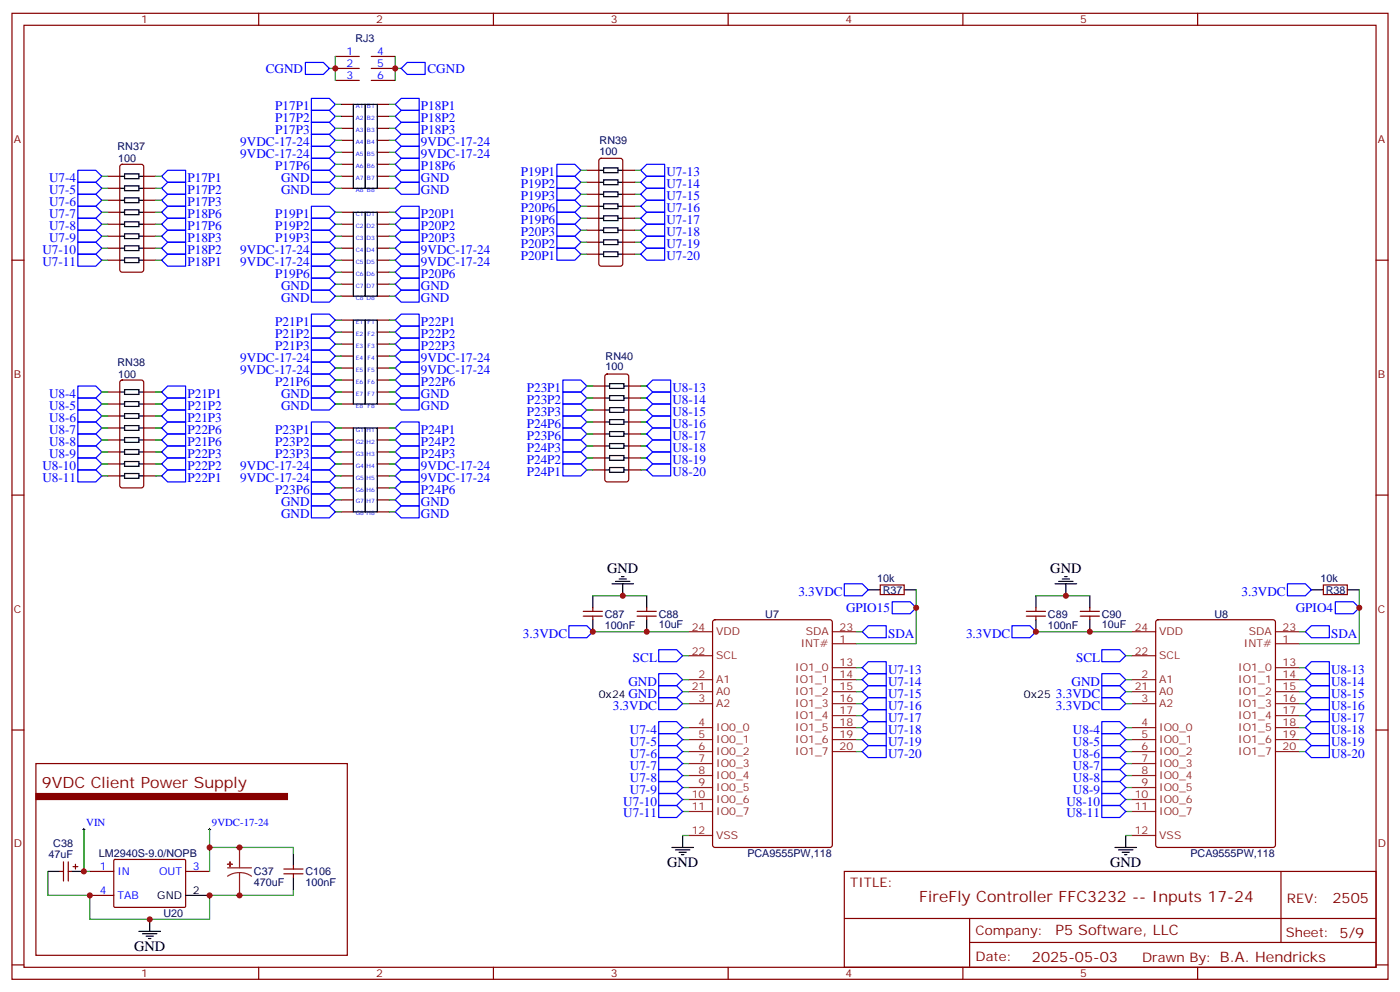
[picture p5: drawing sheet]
<svg xmlns="http://www.w3.org/2000/svg" width="412mm" height="292mm" viewBox="0 0 412 292" stroke-linecap="round" stroke-linejoin="round" font-family="sans-serif">
<g fill="none" stroke="#870000" stroke-width=".35">
<path d="M3.5 3.9h405.4v284.4h-405.4zM7.1 7.4h398.2v277.3h-398.2zM76.2 3.9v3.5M98.8 16.6h7M109.4 16.6h7M145.3 3.9v3.5M214.5 3.9v3.5M283.6 3.9v3.5M352.8 3.9v3.5M98.8 20.1h7M98.8 23.7h7M100.5 37.8h3.6"/>
<path d="M100.5 34.3h3.6M100.5 30.7h3.6M109.4 20.1h7M109.4 23.7h7M111.1 37.8h3.6M111.1 34.3h3.6M111.1 30.7h3.6M31.7 55.4h3.6M31.7 51.9h3.6M31.7 58.9h3.6M35.5 48.6l.5-.2h5.6l.5 .2 .2 .5v30.3l-.2 .5-.5 .2h-5.6l-.5-.2-.2-.5v-30.3zM42.3 55.4h3.6"/>
<path d="M42.3 51.9h3.6M42.3 58.9h3.6M100.5 55.4h3.6M100.5 51.9h3.6M100.5 48.4h3.6M100.5 44.8h3.6M100.5 41.3h3.6M111.1 55.4h3.6M111.1 51.9h3.6M111.1 48.4h3.6M111.1 44.8h3.6M111.1 41.3h3.6"/>
<path d="M172.9 50.1h3.5M172.9 53.7h3.5M172.9 57.2h3.5M176.6 46.8l.5-.2h5.6l.5 .2 .2 .5v30.3l-.2 .5-.5 .3h-5.6l-.5-.3-.2-.5v-30.3zM183.4 50.1h3.6M183.4 53.7h3.6M183.4 57.2h3.6M3.5 76.6h3.6M31.7 76.6h3.6M31.7 73.1h3.6M31.7 69.5h3.6M31.7 66h3.6"/>
<path d="M31.7 62.5h3.6M42.3 76.6h3.6M42.3 73.1h3.6M42.3 69.5h3.6M42.3 66h3.6M42.3 62.5h3.6M100.5 76.6h3.6M100.5 73.1h3.6M100.5 69.5h3.6M100.5 66h3.6M100.5 62.5h3.6M111.1 76.6h3.6"/>
<path d="M111.1 73.1h3.6M111.1 69.5h3.6M111.1 66h3.6M111.1 62.5h3.6M172.9 60.7h3.5M172.9 64.2h3.5M172.9 67.8h3.5M172.9 71.3h3.5M172.9 74.8h3.5M183.4 60.7h3.6M183.4 64.2h3.6M183.4 67.8h3.6"/>
<path d="M183.4 71.3h3.6M183.4 74.8h3.6M405.3 76.6h3.6M100.5 87.2h3.6M100.5 83.6h3.6M100.5 80.1h3.6M100.5 97.8h3.6M100.5 94.2h3.6M111.1 87.2h3.6M111.1 83.6h3.6M111.1 80.1h3.6M111.1 97.8h3.6"/>
<path d="M111.1 94.2h3.6M31.7 118.9h3.6M31.7 115.4h3.6M35.5 112.1l.5-.2h5.6l.5 .2 .2 .5v30.3l-.2 .5-.5 .2h-5.6l-.5-.2-.2-.5v-30.3zM42.3 118.9h3.6M42.3 115.4h3.6M100.5 118.9h3.6M100.5 115.4h3.6M100.5 111.9h3.6M100.5 108.3h3.6M100.5 104.8h3.6M100.5 101.3h3.6"/>
<path d="M111.1 118.9h3.6M111.1 115.4h3.6M111.1 111.9h3.6M111.1 108.3h3.6M111.1 104.8h3.6M111.1 101.3h3.6M174.6 113.6h3.6M174.6 117.2h3.6M178.4 110.3l.5-.2h5.6l.5 .2 .2 .5v30.3l-.2 .5-.5 .3h-5.6l-.5-.3-.2-.5v-30.3zM185.2 113.6h3.5M185.2 117.2h3.5M31.7 136.6h3.6"/>
<path d="M31.7 133h3.6M31.7 129.5h3.6M31.7 126h3.6M31.7 122.4h3.6M42.3 136.6h3.6M42.3 133h3.6M42.3 129.5h3.6M42.3 126h3.6M42.3 122.4h3.6M100.5 136.6h3.6M100.5 133h3.6M100.5 129.5h3.6"/>
<path d="M100.5 126h3.6M111.1 136.6h3.6M111.1 133h3.6M111.1 129.5h3.6M111.1 126h3.6M174.6 120.7h3.6M174.6 124.2h3.6M174.6 127.7h3.6M174.6 131.3h3.6M174.6 134.8h3.6M174.6 138.3h3.6M185.2 120.7h3.5"/>
<path d="M185.2 124.2h3.5M185.2 127.7h3.5M185.2 131.3h3.5M185.2 134.8h3.5M185.2 138.3h3.5M3.5 145.7h3.6M31.7 140.1h3.6M42.3 140.1h3.6M100.5 150.7h3.6M100.5 147.1h3.6M100.5 143.6h3.6M100.5 140.1h3.6"/>
<path d="M111.1 150.7h3.6M111.1 147.1h3.6M111.1 143.6h3.6M111.1 140.1h3.6M405.3 145.7h3.6M171.8 180h5.6M174.6 178.9v1.1M187.7 180h5.6M190.5 178.9v1.1M259.3 172.2h7v2.8h-7zM302.3 180h5.7M305.2 178.9v1.1"/>
<path d="M318.2 180h5.6M321 178.9v1.1M389.8 172.2h7.1v2.8h-7.1zM171.8 181.4h5.6M174.6 181.4v1M187.7 181.4h5.6M190.5 181.4v1M210.1 182.6l.5-.2h33.9l.6 .5 .1 65.8-.5 .7h-34.1l-.6-.4-.1-65.9zM302.3 181.4h5.7M305.2 181.4v1M318.2 181.4h5.6M321 181.4v1"/>
<path d="M340.7 182.6l.4-.2h33.9l.7 .5v65.8l-.5 .7h-34.1l-.6-.4-.1-65.9zM3.5 214.9h3.6M405.3 214.9h3.6M10.6 224.8h91.7v56.4h-91.7zM17.6 256.5h1.1M18.7 253.7v5.6M20.1 256.5h1.1M20.1 253.7v5.6M21.5 255.1h1.4M22.2 254.4v1.4M26.5 256.5h7M33.6 253.2l.3-.2h20.6l.2 .3-.1 13.6-.3 .2-20.6-.1-.2-.3z"/>
<path d="M54.7 256.5h7M83.6 255.8h5.7M83.6 257.2h5.7M86.4 254.7v1.1M86.4 257.2v1.1M248.7 256.5h156.6v28.2h-156.6zM377.3 256.5v20.9M26.5 263.6h7M248.7 270.4h156.5M285.6 277.4h119.6M285.6 270.4v14.1M3.5 284h3.6"/>
<path d="M76.2 284.7v3.6M145.3 284.7v3.6M214.5 284.7v3.6M283.6 284.7v3.6M352.8 284.7v3.6M405.3 284h3.6"/>
</g>
<g fill="none" stroke="#000" stroke-width=".35">
<path d="M104.1 30.7h3.5v24.7h-3.5zM107.6 30.7h3.5v24.7h-3.5zM35.3 58.9h1.4M35.3 55.4h1.4M35.3 51.9h1.4M36.7 58.2h4.2v1.5h-4.2zM36.7 54.7h4.2v1.4h-4.2zM36.7 51.2h4.2v1.4h-4.2zM40.9 58.9h1.4M40.9 55.4h1.4M40.9 51.9h1.4M176.4 57.2h1.4"/>
<path d="M176.4 53.7h1.4M176.4 50.1h1.4M177.8 56.5h4.2v1.4h-4.2zM177.8 53h4.2v1.4h-4.2zM177.8 49.4h4.2v1.4h-4.2zM182 57.2h1.4M182 53.7h1.4M182 50.1h1.4M35.3 62.5h1.4M35.3 66h1.4M35.3 69.5h1.4M35.3 73.1h1.4"/>
<path d="M35.3 76.6h1.4M36.7 61.8h4.2v1.4h-4.2zM36.7 65.3h4.2v1.4h-4.2zM36.7 68.8h4.2v1.4h-4.2zM36.7 72.4h4.2v1.4h-4.2zM36.7 75.9h4.2v1.4h-4.2zM40.9 62.5h1.4M40.9 66h1.4M40.9 69.5h1.4M40.9 73.1h1.4M40.9 76.6h1.4M104.1 62.5h3.5v24.7h-3.5z"/>
<path d="M107.6 62.5h3.5v24.7h-3.5zM176.4 64.2h1.4M176.4 67.8h1.4M176.4 71.3h1.4M176.4 74.8h1.4M176.4 60.7h1.4M177.8 63.5h4.2v1.4h-4.2zM177.8 67.1h4.2v1.4h-4.2zM177.8 70.6h4.2v1.4h-4.2zM177.8 74.1h4.2v1.4h-4.2zM177.8 60h4.2v1.4h-4.2zM182 64.2h1.4"/>
<path d="M182 67.8h1.4M182 71.3h1.4M182 74.8h1.4M182 60.7h1.4M104.1 94.2h3.5v24.7h-3.5zM107.6 94.2h3.5v24.7h-3.5zM35.3 118.9h1.4M35.3 115.4h1.4M36.7 118.2h4.2v1.4h-4.2zM36.7 114.7h4.2v1.4h-4.2zM40.9 118.9h1.4M40.9 115.4h1.4"/>
<path d="M178.2 117.2h1.4M178.2 113.6h1.4M179.6 120h4.2v1.4h-4.2zM179.6 116.5h4.2v1.4h-4.2zM179.6 112.9h4.2v1.4h-4.2zM183.8 117.2h1.4M183.8 113.6h1.4M35.3 126h1.4M35.3 122.4h1.4M35.3 129.5h1.4M35.3 133h1.4M35.3 136.6h1.4"/>
<path d="M36.7 125.3h4.2v1.4h-4.2zM36.7 121.7h4.2v1.5h-4.2zM36.7 128.8h4.2v1.4h-4.2zM36.7 132.3h4.2v1.4h-4.2zM36.7 135.9h4.2v1.4h-4.2zM36.7 139.4h4.2v1.4h-4.2zM40.9 126h1.4M40.9 122.4h1.4M40.9 129.5h1.4M40.9 133h1.4M40.9 136.6h1.4M104.1 126h3.5v24.7h-3.5z"/>
<path d="M107.6 126h3.5v24.7h-3.5zM178.2 127.7h1.4M178.2 131.3h1.4M178.2 134.8h1.4M178.2 138.3h1.4M178.2 124.2h1.4M178.2 120.7h1.4M179.6 127h4.2v1.4h-4.2zM179.6 130.6h4.2v1.4h-4.2zM179.6 134.1h4.2v1.4h-4.2zM179.6 137.6h4.2v1.4h-4.2zM179.6 123.5h4.2v1.4h-4.2z"/>
<path d="M183.8 127.7h1.4M183.8 131.3h1.4M183.8 134.8h1.4M183.8 138.3h1.4M183.8 124.2h1.4M183.8 120.7h1.4M35.3 140.1h1.4M40.9 140.1h1.4M174.6 175.4v3.5M180.3 171.8h6.3M181.3 171.1h4.3M182.4 170.4h2.1"/>
<path d="M183.1 169.7h.7M183.4 171.8v3.6M190.5 175.4v3.5M255.8 173.6h3.5M266.3 173.6h3.6M305.2 175.4v3.5M310.8 171.8h6.3M311.9 171.1h4.2M312.9 170.4h2.1M313.6 169.7h.7M314 171.8v3.6M321 175.4v3.5"/>
<path d="M386.3 173.6h3.5M396.9 173.6h3.5M174.6 182.4v3.5M190.5 182.4v3.5M305.2 182.4v3.5M321 182.4v3.5M14.1 256.5h3.5M21.2 256.5h3.5M86.4 251.2v3.5M86.4 258.3v3.5M197.9 249.4h6.4M199 250.2h4.2"/>
<path d="M200 250.9h2.1M200.7 251.6h.7M201.1 245.9v3.5M328.4 249.4h6.4M329.5 250.2h4.2M330.6 250.9h2.1M331.3 251.6h.7M331.6 245.9v3.5M40.9 274.1h6.4M42 274.8h4.2M43 275.6h2.2M43.7 276.3h.7"/>
<path d="M44.1 270.6v3.5M54.7 263.6h7"/>
</g>
<g fill="none" stroke="#8c2424" stroke-width=".35">
<path d="M202.8 185.9h7.1M202.8 193h7.1M245.2 185.9h7M245.2 189.5h7M245.2 196.5h7M333.4 185.9h7M333.4 193h7M375.7 185.9h7.1M375.7 189.5h7.1M375.7 196.5h7.1M202.8 200.1h7.1M202.8 203.6h7.1"/>
<path d="M202.8 207.1h7.1M202.8 214.2h7.1M202.8 217.7h7.1M245.2 200.1h7M245.2 203.6h7M245.2 207.1h7M245.2 214.2h7M245.2 217.7h7M245.2 210.6h7M333.4 200.1h7M333.4 203.6h7M333.4 207.1h7"/>
<path d="M333.4 214.2h7M333.4 217.7h7M375.7 200.1h7.1M375.7 203.6h7.1M375.7 207.1h7.1M375.7 214.2h7.1M375.7 217.7h7.1M375.7 210.6h7.1M202.8 221.2h7.1M202.8 224.8h7.1M202.8 228.3h7.1M202.8 231.8h7.1"/>
<path d="M202.8 235.3h7.1M202.8 238.9h7.1M245.2 221.2h7M333.4 221.2h7M333.4 224.8h7M333.4 228.3h7M333.4 231.8h7M333.4 235.3h7M333.4 238.9h7M375.7 221.2h7.1M67 255.4h7.1M70.6 256.9l1.8 .2 1.7 .8"/>
<path d="M70.6 256.9l-1.9 .2-1.7 .8M70.6 249.4v6M70.6 256.9v6.7M202.8 245.9h7.1M333.4 245.9h7"/>
</g>
<g fill="none" stroke="#008700" stroke-width=".35">
<path d="M98.8 16.6v7.1M116.4 16.6v7.1M97 20.1h1.8M98.8 30.7h1.7M98.8 34.3h1.7M98.8 37.8h1.7M114.7 30.7h1.7M114.7 34.3h1.7M114.7 37.8h1.7M116.4 20.1h1.8M30 51.9h1.7M30 55.4h1.7"/>
<path d="M30 58.9h1.7M45.9 51.9h1.7M45.9 55.4h1.7M45.9 58.9h1.7M98.8 41.3h1.7M98.8 44.8h1.7M98.8 51.9h1.7M98.8 55.4h1.7M98.8 48.4h1.7M114.7 41.3h1.7M114.7 44.8h1.7M114.7 51.9h1.7"/>
<path d="M114.7 55.4h1.7M114.7 48.4h1.7M171.1 57.2h1.8M171.1 53.7h1.8M171.1 50.1h1.8M187 57.2h1.7M187 53.7h1.7M187 50.1h1.7M30 73.1h1.7M30 76.6h1.7M30 62.5h1.7M30 66h1.7"/>
<path d="M30 69.5h1.7M45.9 73.1h1.7M45.9 76.6h1.7M45.9 62.5h1.7M45.9 66h1.7M45.9 69.5h1.7M98.8 73.1h1.7M98.8 76.6h1.7M98.8 62.5h1.7M98.8 66h1.7M98.8 69.5h1.7M114.7 73.1h1.7"/>
<path d="M114.7 76.6h1.7M114.7 62.5h1.7M114.7 66h1.7M114.7 69.5h1.7M171.1 74.8h1.8M171.1 71.3h1.8M171.1 67.8h1.8M171.1 64.2h1.8M171.1 60.7h1.8M187 74.8h1.7M187 71.3h1.7M187 67.8h1.7"/>
<path d="M187 64.2h1.7M187 60.7h1.7M98.8 83.6h1.7M98.8 87.2h1.7M98.8 80.1h1.7M98.8 94.2h1.7M98.8 97.8h1.7M114.7 83.6h1.7M114.7 87.2h1.7M114.7 80.1h1.7M114.7 94.2h1.7M114.7 97.8h1.7"/>
<path d="M30 115.4h1.7M30 118.9h1.7M45.9 115.4h1.7M45.9 118.9h1.7M98.8 104.8h1.7M98.8 108.3h1.7M98.8 115.4h1.7M98.8 118.9h1.7M98.8 111.9h1.7M98.8 101.3h1.7M114.7 104.8h1.7M114.7 108.3h1.7"/>
<path d="M114.7 115.4h1.7M114.7 118.9h1.7M114.7 111.9h1.7M114.7 101.3h1.7M172.9 113.6h1.7M172.9 117.2h1.7M188.7 113.6h1.8M188.7 117.2h1.8M30 136.6h1.7M30 126h1.7M30 129.5h1.7M30 133h1.7"/>
<path d="M30 122.4h1.7M45.9 136.6h1.7M45.9 126h1.7M45.9 129.5h1.7M45.9 133h1.7M45.9 122.4h1.7M98.8 136.6h1.7M98.8 126h1.7M98.8 129.5h1.7M98.8 133h1.7M114.7 136.6h1.7M114.7 126h1.7"/>
<path d="M114.7 129.5h1.7M114.7 133h1.7M172.9 120.7h1.7M172.9 124.2h1.7M172.9 127.7h1.7M172.9 131.3h1.7M172.9 134.8h1.7M172.9 138.3h1.7M188.7 120.7h1.8M188.7 124.2h1.8M188.7 127.7h1.8M188.7 131.3h1.8"/>
<path d="M188.7 134.8h1.8M188.7 138.3h1.8M30 140.1h1.7M45.9 140.1h1.7M98.8 140.1h1.7M98.8 147.1h1.7M98.8 150.7h1.7M98.8 143.6h1.7M114.7 140.1h1.7M114.7 147.1h1.7M114.7 150.7h1.7M114.7 143.6h1.7"/>
<path d="M174.6 175.4h15.9M269.9 173.6v15.9h-17.7M305.2 175.4h15.8M400.4 173.6v15.9h-17.6M174.6 185.9h28.2M201.1 193h1.7M252.2 185.9h1.8M252.2 196.5h1.8M305.2 185.9h28.2M331.6 193h1.8M382.8 185.9h1.7M382.8 196.5h1.7"/>
<path d="M201.1 200.1h1.7M201.1 203.6h1.7M201.1 207.1h1.7M201.1 214.2h1.7M201.1 217.7h1.7M252.2 200.1h1.8M252.2 203.6h1.8M252.2 207.1h1.8M252.2 214.2h1.8M252.2 217.7h1.8M252.2 210.6h1.8M331.6 200.1h1.8"/>
<path d="M331.6 203.6h1.8M331.6 207.1h1.8M331.6 214.2h1.8M331.6 217.7h1.8M382.8 200.1h1.7M382.8 203.6h1.7M382.8 207.1h1.7M382.8 214.2h1.7M382.8 217.7h1.7M382.8 210.6h1.7M201.1 221.2h1.7M201.1 224.8h1.7"/>
<path d="M201.1 228.3h1.7M201.1 231.8h1.7M201.1 235.3h1.7M201.1 238.9h1.7M252.2 221.2h1.8M331.6 221.2h1.8M331.6 224.8h1.8M331.6 228.3h1.8M331.6 231.8h1.8M331.6 235.3h1.8M331.6 238.9h1.8M382.8 221.2h1.7"/>
<path d="M14.1 256.5v7.1h12.4v7h35.2v-7h24.7v-1.8M24.7 256.5v-12.3v12.3h1.8M61.7 249.4h24.7v1.8M61.7 244.2v12.3M201.1 245.9h1.7M331.6 245.9h1.8"/>
</g>
<g fill="#8c2424" stroke="#8c2424" stroke-width=".35">
<path d="M67 254.4h1.4z"/>
<path d="M67.7 253.7l.1 1.4z"/>
</g>
<path d="M24.3 244.2h.7M24.7 243.8v.7M61.4 244.2h.7M61.7 243.8v.7" fill="none" stroke="#000" stroke-width=".29"/>
<path d="M10.6 233.6h74.1v1.7h-74.1z" fill="#870000" stroke="#870000" stroke-width=".35"/>
<g fill="none" stroke="#00f" stroke-width=".35">
<path d="M90 18.4h5.2l1.8 1.7-1.8 1.8h-5.2zM91.7 39.5h5.3l1.8 1.8-1.8 1.8h-5.3zM91.7 29h5.3l1.8 1.7-1.8 1.8h-5.3zM91.7 32.5h5.3l1.8 1.8-1.8 1.7h-5.3zM91.7 36h5.3l1.8 1.8-1.8 1.7h-5.3zM118.2 39.5h5.3v3.6h-5.3l-1.8-1.8zM118.2 29h5.3v3.5h-5.3l-1.8-1.8zM118.2 32.5h5.3v3.5h-5.3l-1.8-1.7zM118.2 36h5.3v3.5h-5.3l-1.8-1.7zM118.2 20.1l1.7-1.7h5.3v3.5h-5.3zM22.9 50.1h5.3l1.8 1.8-1.8 1.8h-5.3zM22.9 53.7h5.3l1.8 1.7-1.8 1.8h-5.3z"/>
<path d="M22.9 57.2h5.3l1.8 1.7-1.8 1.8h-5.3zM49.4 50.1h5.3v3.6h-5.3l-1.8-1.8zM49.4 53.7h5.3v3.5h-5.3l-1.8-1.8zM49.4 57.2h5.3v3.5h-5.3l-1.8-1.8zM91.7 50.1h5.3l1.8 1.8-1.8 1.8h-5.3zM91.7 53.7h5.3l1.8 1.7-1.8 1.8h-5.3zM91.7 43.1h5.3l1.8 1.7-1.8 1.8h-5.3zM91.7 46.6h5.3l1.8 1.8-1.8 1.7h-5.3zM118.2 53.7h5.3v3.5h-5.3l-1.8-1.8zM118.2 50.1h5.3v3.6h-5.3l-1.8-1.8zM118.2 43.1h5.3v3.5h-5.3l-1.8-1.8zM118.2 46.6h5.3v3.5h-5.3l-1.8-1.7z"/>
<path d="M164 48.4h5.3l1.8 1.7-1.8 1.8h-5.3zM164 51.9h5.3l1.8 1.8-1.8 1.7h-5.3zM164 55.4h5.3l1.8 1.8-1.8 1.7h-5.3zM164 58.9h5.3l1.8 1.8-1.8 1.8h-5.3zM190.5 48.4h5.3v3.5h-5.3l-1.8-1.8zM190.5 51.9h5.3v3.5h-5.3l-1.8-1.7zM190.5 55.4h5.3v3.5h-5.3l-1.8-1.7zM190.5 58.9h5.3v3.6h-5.3l-1.8-1.8zM22.9 60.7h5.3l1.8 1.8-1.8 1.7h-5.3zM22.9 64.2h5.3l1.8 1.8-1.8 1.8h-5.3zM22.9 67.8h5.3l1.8 1.7-1.8 1.8h-5.3zM22.9 71.3h5.3l1.8 1.8-1.8 1.7h-5.3z"/>
<path d="M22.9 74.8h5.3l1.8 1.8-1.8 1.8h-5.3zM49.4 64.2h5.3v3.6h-5.3l-1.8-1.8zM49.4 74.8h5.3v3.6h-5.3l-1.8-1.8zM49.4 71.3h5.3v3.5h-5.3l-1.8-1.7zM49.4 67.8h5.3v3.5h-5.3l-1.8-1.8zM49.4 60.7h5.3v3.5h-5.3l-1.8-1.7zM91.7 71.3h5.3l1.8 1.8-1.8 1.7h-5.3zM91.7 74.8h5.3l1.8 1.8-1.8 1.8h-5.3zM91.7 60.7h5.3l1.8 1.8-1.8 1.7h-5.3zM91.7 64.2h5.3l1.8 1.8-1.8 1.8h-5.3zM91.7 67.8h5.3l1.8 1.7-1.8 1.8h-5.3zM91.7 78.4h5.3l1.8 1.7-1.8 1.8h-5.3z"/>
<path d="M118.2 74.8h5.3v3.6h-5.3l-1.8-1.8zM118.2 71.3h5.3v3.5h-5.3l-1.8-1.7zM118.2 60.7h5.3v3.5h-5.3l-1.8-1.7zM118.2 64.2h5.3v3.6h-5.3l-1.8-1.8zM118.2 67.8h5.3v3.5h-5.3l-1.8-1.8zM118.2 78.4h5.3v3.5h-5.3l-1.8-1.8zM164 62.5h5.3l1.8 1.7-1.8 1.8h-5.3zM164 73.1h5.3l1.8 1.7-1.8 1.8h-5.3zM164 69.5h5.3l1.8 1.8-1.8 1.8h-5.3zM164 66h5.3l1.8 1.8-1.8 1.7h-5.3zM190.5 62.5h5.3v3.5h-5.3l-1.8-1.8zM190.5 66h5.3v3.5h-5.3l-1.8-1.7z"/>
<path d="M190.5 69.5h5.3v3.6h-5.3l-1.8-1.8zM190.5 73.1h5.3v3.5h-5.3l-1.8-1.8zM91.7 81.9h5.3l1.8 1.7-1.8 1.8h-5.3zM91.7 85.4h5.3l1.8 1.8-1.8 1.7h-5.3zM91.7 92.5h5.3l1.8 1.7-1.8 1.8h-5.3zM91.7 96h5.3l1.8 1.8-1.8 1.7h-5.3zM91.7 99.5h5.3l1.8 1.8-1.8 1.7h-5.3zM118.2 85.4h5.3v3.5h-5.3l-1.8-1.7zM118.2 81.9h5.3v3.5h-5.3l-1.8-1.8zM118.2 92.5h5.3v3.5h-5.3l-1.8-1.8zM118.2 96h5.3v3.5h-5.3l-1.8-1.7zM118.2 99.5h5.3v3.5h-5.3l-1.8-1.7z"/>
<path d="M22.9 113.6h5.3l1.8 1.8-1.8 1.8h-5.3zM22.9 117.2h5.3l1.8 1.7-1.8 1.8h-5.3zM49.4 113.6h5.3v3.6h-5.3l-1.8-1.8zM49.4 117.2h5.3v3.5h-5.3l-1.8-1.8zM91.7 103h5.3l1.8 1.8-1.8 1.8h-5.3zM91.7 106.6h5.3l1.8 1.7-1.8 1.8h-5.3zM91.7 113.6h5.3l1.8 1.8-1.8 1.8h-5.3zM91.7 117.2h5.3l1.8 1.7-1.8 1.8h-5.3zM91.7 110.1h5.3l1.8 1.8-1.8 1.7h-5.3zM116.4 111.9l1.8-1.8h5.3v3.5h-5.3zM118.2 117.2h5.3v3.5h-5.3l-1.8-1.8zM118.2 113.6h5.3v3.6h-5.3l-1.8-1.8z"/>
<path d="M118.2 106.6h5.3v3.5h-5.3l-1.8-1.8zM118.2 103h5.3v3.6h-5.3l-1.8-1.8zM165.8 111.9h5.3l1.8 1.7-1.8 1.8h-5.3zM165.8 115.4h5.3l1.8 1.8-1.8 1.7h-5.3zM165.8 118.9h5.3l1.8 1.8-1.8 1.7h-5.3zM192.3 111.9h5.3v3.5h-5.3l-1.8-1.8zM192.3 115.4h5.3v3.5h-5.3l-1.8-1.7zM192.3 118.9h5.3v3.5h-5.3l-1.8-1.7zM22.9 120.7h5.3l1.8 1.7-1.8 1.8h-5.3zM22.9 124.2h5.3l1.8 1.8-1.8 1.7h-5.3zM22.9 127.7h5.3l1.8 1.8-1.8 1.8h-5.3zM22.9 131.3h5.3l1.8 1.7-1.8 1.8h-5.3z"/>
<path d="M22.9 134.8h5.3l1.8 1.8-1.8 1.7h-5.3zM22.9 138.3h5.3l1.8 1.8-1.8 1.8h-5.3zM49.4 120.7h5.3v3.5h-5.3l-1.8-1.8zM49.4 127.7h5.3v3.6h-5.3l-1.8-1.8zM49.4 138.3h5.3v3.6h-5.3l-1.8-1.8zM49.4 134.8h5.3v3.5h-5.3l-1.8-1.7zM49.4 131.3h5.3v3.5h-5.3l-1.8-1.8zM49.4 124.2h5.3v3.5h-5.3l-1.8-1.7zM91.7 134.8h5.3l1.8 1.8-1.8 1.7h-5.3zM91.7 138.3h5.3l1.8 1.8-1.8 1.8h-5.3zM91.7 124.2h5.3l1.8 1.8-1.8 1.7h-5.3zM91.7 127.7h5.3l1.8 1.8-1.8 1.8h-5.3z"/>
<path d="M91.7 131.3h5.3l1.8 1.7-1.8 1.8h-5.3zM118.2 134.8h5.3v3.5h-5.3l-1.8-1.7zM118.2 138.3h5.3v3.6h-5.3l-1.8-1.8zM118.2 124.2h5.3v3.5h-5.3l-1.8-1.7zM118.2 127.7h5.3v3.6h-5.3l-1.8-1.8zM118.2 131.3h5.3v3.5h-5.3l-1.8-1.8zM165.8 126h5.3l1.8 1.7-1.8 1.8h-5.3zM165.8 136.6h5.3l1.8 1.7-1.8 1.8h-5.3zM165.8 133h5.3l1.8 1.8-1.8 1.8h-5.3zM165.8 129.5h5.3l1.8 1.8-1.8 1.7h-5.3zM165.8 122.4h5.3l1.8 1.8-1.8 1.8h-5.3zM192.3 122.4h5.3v3.6h-5.3l-1.8-1.8z"/>
<path d="M192.3 126h5.3v3.5h-5.3l-1.8-1.8zM192.3 129.5h5.3v3.5h-5.3l-1.8-1.7zM192.3 133h5.3v3.6h-5.3l-1.8-1.8zM192.3 136.6h5.3v3.5h-5.3l-1.8-1.8zM91.7 145.4h5.3l1.8 1.7-1.8 1.8h-5.3zM91.7 148.9h5.3l1.8 1.8-1.8 1.7h-5.3zM91.7 141.9h5.3l1.8 1.7-1.8 1.8h-5.3zM118.2 145.4h5.3v3.5h-5.3l-1.8-1.8zM118.2 148.9h5.3v3.5h-5.3l-1.8-1.7zM118.2 141.9h5.3v3.5h-5.3l-1.8-1.8zM248.7 171.8h5.3l1.8 1.8-1.8 1.8h-5.3zM262.8 177.1h5.3l1.8 1.8-1.8 1.8h-5.3z"/>
<path d="M379.2 171.8h5.3l1.8 1.8-1.8 1.8h-5.3zM393.3 177.1h5.3l1.8 1.8-1.8 1.8h-5.3zM167.6 184.2h5.3l1.7 1.7-1.7 1.8h-5.3zM194 191.2h5.3l1.8 1.8-1.8 1.8h-5.3zM194 198.3h5.3l1.8 1.8-1.8 1.7h-5.3zM255.8 184.2h5.3v3.5h-5.3l-1.8-1.8zM255.8 194.8h5.3v3.5h-5.3l-1.8-1.8zM255.8 198.3h5.3v3.5h-5.3l-1.8-1.7zM298.1 184.2h5.3l1.8 1.7-1.8 1.8h-5.3zM324.6 191.2h5.2l1.8 1.8-1.8 1.8h-5.2zM324.6 198.3h5.2l1.8 1.8-1.8 1.7h-5.2zM384.5 185.9l1.8-1.7h5.3v3.5h-5.3z"/>
<path d="M384.5 196.5l1.8-1.7h5.3v3.5h-5.3zM386.3 198.3h5.3v3.5h-5.3l-1.8-1.7zM194 205.4h5.3l1.8 1.7-1.8 1.8h-5.3zM194 201.8h5.3l1.8 1.8-1.8 1.8h-5.3zM194 212.4h5.3l1.8 1.8-1.8 1.7h-5.3zM194 215.9h5.3l1.8 1.8-1.8 1.8h-5.3zM194 219.5h5.3l1.8 1.7-1.8 1.8h-5.3zM255.8 201.8h5.3v3.6h-5.3l-1.8-1.8zM255.8 205.4h5.3v3.5h-5.3l-1.8-1.8zM255.8 208.9h5.3v3.5h-5.3l-1.8-1.8zM255.8 212.4h5.3v3.5h-5.3l-1.8-1.7zM255.8 215.9h5.3v3.6h-5.3l-1.8-1.8z"/>
<path d="M255.8 219.5h5.3v3.5h-5.3l-1.8-1.8zM324.6 201.8h5.2l1.8 1.8-1.8 1.8h-5.2zM324.6 205.4h5.2l1.8 1.7-1.8 1.8h-5.2zM324.6 212.4h5.2l1.8 1.8-1.8 1.7h-5.2zM324.6 215.9h5.2l1.8 1.8-1.8 1.8h-5.2zM324.6 219.5h5.2l1.8 1.7-1.8 1.8h-5.2zM384.5 217.7l1.8-1.8h5.3v3.6h-5.3zM386.3 201.8h5.3v3.6h-5.3l-1.8-1.8zM386.3 205.4h5.3v3.5h-5.3l-1.8-1.8zM386.3 208.9h5.3v3.5h-5.3l-1.8-1.8zM386.3 212.4h5.3v3.5h-5.3l-1.8-1.7zM386.3 219.5h5.3v3.5h-5.3l-1.8-1.8z"/>
<path d="M194 223h5.3l1.8 1.8-1.8 1.7h-5.3zM194 226.5h5.3l1.8 1.8-1.8 1.7h-5.3zM194 230h5.3l1.8 1.8-1.8 1.8h-5.3zM194 233.6h5.3l1.8 1.7-1.8 1.8h-5.3zM194 237.1h5.3l1.8 1.8-1.8 1.7h-5.3zM324.6 223h5.2l1.8 1.8-1.8 1.7h-5.2zM324.6 226.5h5.2l1.8 1.8-1.8 1.7h-5.2zM324.6 230h5.2l1.8 1.8-1.8 1.8h-5.2zM324.6 233.6h5.2l1.8 1.7-1.8 1.8h-5.2zM324.6 237.1h5.2l1.8 1.8-1.8 1.7h-5.2z"/>
</g>
<g fill="#c00">
<circle cx="98.8" cy="20.1" r=".88"/>
<circle cx="116.4" cy="20.1" r=".88"/>
<circle cx="26.5" cy="263.6" r=".88"/>
<circle cx="61.7" cy="263.6" r=".88"/>
<circle cx="44.1" cy="270.6" r=".88"/>
<circle cx="24.7" cy="256.5" r=".88"/>
<circle cx="183.4" cy="175.4" r=".88"/>
<circle cx="190.5" cy="185.9" r=".88"/>
<circle cx="174.6" cy="185.9" r=".88"/>
<circle cx="314" cy="175.4" r=".88"/>
<circle cx="321" cy="185.9" r=".88"/>
<circle cx="305.2" cy="185.9" r=".88"/>
<circle cx="269.9" cy="178.9" r=".88"/>
<circle cx="400.4" cy="178.9" r=".88"/>
<circle cx="70.6" cy="263.6" r=".88"/>
<circle cx="61.7" cy="249.4" r=".88"/>
<circle cx="70.6" cy="249.4" r=".88"/>
</g>
<g font-size="4.6" fill="#800">
<text x="12.3" y="231.8">9VDC Client Power Supply</text>
<text x="270.8" y="265.5">FireFly Controller FFC3232 -- Inputs 17-24</text>
</g>
<g font-size="4.2">
<text x="178.9" y="168.7">GND</text>
<text x="309.4" y="168.7">GND</text>
<text x="196.5" y="255.1">GND</text>
<text x="327" y="255.1">GND</text>
<text x="39.5" y="279.8">GND</text>
</g>
<g font-size="4.2" fill="#800">
<text x="392.5" y="265.8">2505</text>
<text x="310.9" y="275.3">P5 Software, LLC</text>
<text x="304" y="283.1">2025-05-03</text>
</g>
<g font-size="3.9" fill="#00f">
<text x="78.3" y="21.4">CGND</text>
<text x="125.9" y="21.4">CGND</text>
<text x="81.1" y="32.5">P17P1</text>
<text x="124" y="32.5">P18P1</text>
<text x="81.1" y="36">P17P2</text>
<text x="81.1" y="39.5">P17P3</text>
<text x="124" y="36">P18P2</text>
<text x="124" y="39.5">P18P3</text>
<text x="70.8" y="43.1">9VDC-17-24</text>
<text x="70.8" y="46.6">9VDC-17-24</text>
<text x="124" y="46.6">9VDC-17-24</text>
<text x="124" y="43.1">9VDC-17-24</text>
<text x="14.4" y="53.7">U7-4</text>
<text x="55.2" y="53.7">P17P1</text>
<text x="81.1" y="50.1">P17P6</text>
<text x="82.8" y="53.7">GND</text>
<text x="124" y="53.7">GND</text>
<text x="124" y="50.1">P18P6</text>
<text x="153.4" y="51.9">P19P1</text>
<text x="196.3" y="51.9">U7-13</text>
<text x="14.4" y="57.2">U7-5</text>
<text x="55.2" y="57.2">P17P2</text>
<text x="82.8" y="57.2">GND</text>
<text x="124" y="57.2">GND</text>
<text x="153.4" y="55.4">P19P2</text>
<text x="153.4" y="58.9">P19P3</text>
<text x="196.3" y="55.4">U7-14</text>
<text x="196.3" y="58.9">U7-15</text>
<text x="14.4" y="60.7">U7-6</text>
<text x="14.4" y="64.2">U7-7</text>
<text x="55.2" y="60.7">P17P3</text>
<text x="55.2" y="64.2">P18P6</text>
<text x="81.1" y="64.2">P19P1</text>
<text x="124" y="64.2">P20P1</text>
<text x="153.4" y="62.5">P20P6</text>
<text x="196.3" y="62.5">U7-16</text>
<text x="14.4" y="67.8">U7-8</text>
<text x="14.4" y="71.3">U7-9</text>
<text x="55.2" y="67.8">P17P6</text>
<text x="55.2" y="71.3">P18P3</text>
<text x="81.1" y="67.8">P19P2</text>
<text x="81.1" y="71.3">P19P3</text>
<text x="124" y="67.8">P20P2</text>
<text x="124" y="71.3">P20P3</text>
<text x="153.4" y="66">P19P6</text>
<text x="153.4" y="69.5">P20P3</text>
<text x="196.3" y="66">U7-17</text>
<text x="196.3" y="69.5">U7-18</text>
<text x="12.5" y="74.8">U7-10</text>
<text x="55.2" y="74.8">P18P2</text>
<text x="70.8" y="74.8">9VDC-17-24</text>
<text x="124" y="74.8">9VDC-17-24</text>
<text x="153.4" y="76.6">P20P1</text>
<text x="153.4" y="73.1">P20P2</text>
<text x="196.3" y="73.1">U7-19</text>
<text x="196.3" y="76.6">U7-20</text>
<text x="12.5" y="78.4">U7-11</text>
<text x="55.2" y="78.4">P18P1</text>
<text x="70.8" y="78.4">9VDC-17-24</text>
<text x="81.1" y="81.9">P19P6</text>
<text x="124" y="78.4">9VDC-17-24</text>
<text x="124" y="81.9">P20P6</text>
<text x="82.8" y="85.4">GND</text>
<text x="82.8" y="88.9">GND</text>
<text x="124" y="88.9">GND</text>
<text x="124" y="85.4">GND</text>
<text x="81.1" y="96">P21P1</text>
<text x="124" y="96">P22P1</text>
<text x="81.1" y="99.5">P21P2</text>
<text x="124" y="99.5">P22P2</text>
<text x="70.8" y="106.6">9VDC-17-24</text>
<text x="81.1" y="103">P21P3</text>
<text x="124" y="106.6">9VDC-17-24</text>
<text x="124" y="103">P22P3</text>
<text x="70.8" y="110.1">9VDC-17-24</text>
<text x="81.1" y="113.6">P21P6</text>
<text x="124" y="110.1">9VDC-17-24</text>
<text x="124" y="113.6">P22P6</text>
<text x="14.4" y="117.2">U8-4</text>
<text x="55.2" y="117.2">P21P1</text>
<text x="82.8" y="117.2">GND</text>
<text x="124" y="117.2">GND</text>
<text x="155.2" y="115.4">P23P1</text>
<text x="155.2" y="118.9">P23P2</text>
<text x="198.1" y="115.4">U8-13</text>
<text x="198.1" y="118.9">U8-14</text>
<text x="14.4" y="120.7">U8-5</text>
<text x="14.4" y="124.2">U8-6</text>
<text x="55.2" y="120.7">P21P2</text>
<text x="55.2" y="124.2">P21P3</text>
<text x="82.8" y="120.7">GND</text>
<text x="124" y="120.7">GND</text>
<text x="155.2" y="122.4">P23P3</text>
<text x="155.2" y="126">P24P6</text>
<text x="198.1" y="122.4">U8-15</text>
<text x="198.1" y="126">U8-16</text>
<text x="14.4" y="127.7">U8-7</text>
<text x="14.4" y="131.3">U8-8</text>
<text x="55.2" y="131.3">P21P6</text>
<text x="55.2" y="127.7">P22P6</text>
<text x="81.1" y="127.7">P23P1</text>
<text x="81.1" y="131.3">P23P2</text>
<text x="124" y="127.7">P24P1</text>
<text x="124" y="131.3">P24P2</text>
<text x="155.2" y="129.5">P23P6</text>
<text x="198.1" y="129.5">U8-17</text>
<text x="14.4" y="134.8">U8-9</text>
<text x="55.2" y="134.8">P22P3</text>
<text x="81.1" y="134.8">P23P3</text>
<text x="124" y="134.8">P24P3</text>
<text x="155.2" y="136.6">P24P2</text>
<text x="155.2" y="133">P24P3</text>
<text x="198.1" y="133">U8-18</text>
<text x="198.1" y="136.6">U8-19</text>
<text x="12.5" y="138.3">U8-10</text>
<text x="12.5" y="141.9">U8-11</text>
<text x="55.2" y="141.9">P22P1</text>
<text x="55.2" y="138.3">P22P2</text>
<text x="70.8" y="138.3">9VDC-17-24</text>
<text x="70.8" y="141.9">9VDC-17-24</text>
<text x="124" y="138.3">9VDC-17-24</text>
<text x="124" y="141.9">9VDC-17-24</text>
<text x="155.2" y="140.1">P24P1</text>
<text x="198.1" y="140.1">U8-20</text>
<text x="81.1" y="145.4">P23P6</text>
<text x="82.8" y="148.9">GND</text>
<text x="124" y="148.9">GND</text>
<text x="124" y="145.4">P24P6</text>
<text x="82.8" y="152.4">GND</text>
<text x="124" y="152.4">GND</text>
<text x="235.2" y="175.4">3.3VDC</text>
<text x="365.7" y="175.4">3.3VDC</text>
<text x="249.2" y="180.2">GPIO15</text>
<text x="381.7" y="180.2">GPIO4</text>
<text x="154" y="187.7">3.3VDC</text>
<text x="261.6" y="187.7">SDA</text>
<text x="284.6" y="187.7">3.3VDC</text>
<text x="392.1" y="187.7">SDA</text>
<text x="186.4" y="194.8">SCL</text>
<text x="317" y="194.8">SCL</text>
<text x="185.1" y="201.8">GND</text>
<text x="261.6" y="198.3">U7-13</text>
<text x="261.6" y="201.8">U7-14</text>
<text x="315.6" y="201.8">GND</text>
<text x="392.1" y="198.3">U8-13</text>
<text x="392.1" y="201.8">U8-14</text>
<text x="180.5" y="208.9">3.3VDC</text>
<text x="185.1" y="205.4">GND</text>
<text x="261.6" y="205.4">U7-15</text>
<text x="261.6" y="208.9">U7-16</text>
<text x="311" y="205.4">3.3VDC</text>
<text x="311" y="208.9">3.3VDC</text>
<text x="392.1" y="205.4">U8-15</text>
<text x="392.1" y="208.9">U8-16</text>
<text x="185.5" y="215.9">U7-4</text>
<text x="261.6" y="212.4">U7-17</text>
<text x="261.6" y="215.9">U7-18</text>
<text x="316.1" y="215.9">U8-4</text>
<text x="392.1" y="212.4">U8-17</text>
<text x="392.1" y="215.9">U8-18</text>
<text x="185.5" y="219.5">U7-5</text>
<text x="261.6" y="219.5">U7-19</text>
<text x="316.1" y="219.5">U8-5</text>
<text x="392.1" y="219.5">U8-19</text>
<text x="185.5" y="223">U7-6</text>
<text x="185.5" y="226.5">U7-7</text>
<text x="261.6" y="223">U7-20</text>
<text x="316.1" y="223">U8-6</text>
<text x="316.1" y="226.5">U8-7</text>
<text x="392.1" y="223">U8-20</text>
<text x="185.5" y="230">U7-8</text>
<text x="185.5" y="233.6">U7-9</text>
<text x="316.1" y="230">U8-8</text>
<text x="316.1" y="233.6">U8-9</text>
<text x="183.6" y="237.1">U7-10</text>
<text x="314.1" y="237.1">U8-10</text>
<text x="183.6" y="240.6">U7-11</text>
<text x="314.1" y="240.6">U8-11</text>
</g>
<g font-size="3.9" fill="#800">
<text x="250.5" y="261.1">TITLE:</text>
<text x="379.1" y="265.8">REV:</text>
<text x="287.4" y="275.3">Company:</text>
<text x="378.7" y="275.9">Sheet: 5/9</text>
<text x="287.4" y="283">Date:</text>
<text x="336.4" y="283.1">Drawn By: B.A. Hendricks</text>
</g>
<g font-size="3.2" fill="#800">
<text x="41.6" y="6.9">1</text>
<text x="110.8" y="6.9">2</text>
<text x="179.9" y="6.9">3</text>
<text x="249.1" y="6.9">4</text>
<text x="318.2" y="6.9">5</text>
<text x="4.1" y="42">A</text>
<text x="405.9" y="42">A</text>
<text x="4.1" y="111.2">B</text>
<text x="405.9" y="111.2">B</text>
<text x="4.1" y="180.3">C</text>
<text x="405.9" y="180.3">C</text>
<text x="4.1" y="249.4">D</text>
<text x="405.9" y="249.4">D</text>
<text x="41.6" y="287.7">1</text>
<text x="110.8" y="287.7">2</text>
<text x="179.9" y="287.7">3</text>
<text x="249.1" y="287.7">4</text>
<text x="318.2" y="287.7">5</text>
</g>
<g font-size="3.2" fill="#00f">
<text x="102.1" y="16.3">1</text>
<text x="111.1" y="16.3">4</text>
<text x="102.1" y="19.8">2</text>
<text x="102.1" y="23.3">3</text>
<text x="111.1" y="19.8">5</text>
<text x="111.1" y="23.3">6</text>
<text x="25.4" y="243.3">VIN</text>
<text x="62.4" y="243.3">9VDC-17-24</text>
<text x="29.4" y="256.2">1</text>
<text x="34.6" y="257.6">IN</text>
<text x="46.8" y="257.6">OUT</text>
<text x="56.8" y="256.2">3</text>
<text x="29.4" y="263.2">4</text>
<text x="34.6" y="264.6">TAB</text>
</g>
<g font-size="3.2" fill="#000080">
<text x="104.7" y="12.5">RJ3</text>
<text x="34.6" y="44.2">RN37</text>
<text x="34.8" y="47.7">100</text>
<text x="176.6" y="45.5">100</text>
<text x="176.6" y="42.4">RN39</text>
<text x="34.6" y="107.7">RN38</text>
<text x="178.4" y="105.9">RN40</text>
<text x="34.8" y="111.2">100</text>
<text x="178.4" y="109">100</text>
<text x="258.4" y="171.3">10k</text>
<text x="388.9" y="171.3">10k</text>
<text x="260" y="174.8">R37</text>
<text x="390.5" y="174.8">R38</text>
<text x="178.2" y="185.1">100nF</text>
<text x="178.2" y="181.8">C87</text>
<text x="194" y="185">10uF</text>
<text x="194" y="181.8">C88</text>
<text x="225.4" y="181.8">U7</text>
<text x="308.7" y="185.1">100nF</text>
<text x="308.7" y="181.8">C89</text>
<text x="324.6" y="185">10uF</text>
<text x="324.6" y="181.8">C90</text>
<text x="357.7" y="181.8">U8</text>
<text x="15.7" y="249.4">C38</text>
<text x="14.3" y="252.6">47uF</text>
<text x="29.1" y="252.3">LM2940S-9.0/NOPB</text>
<text x="74.8" y="257.6">C37</text>
<text x="90" y="257.7">C106</text>
<text x="220.1" y="252.3">PCA9555PW,118</text>
<text x="350.7" y="252.3">PCA9555PW,118</text>
<text x="74.8" y="260.7">470uF</text>
<text x="90" y="260.9">100nF</text>
<text x="48.1" y="270">U20</text>
</g>
<g font-size="3.2" fill="#8d2323">
<text x="203.8" y="185.6">24</text>
<text x="247.3" y="185.6">23</text>
<text x="334.3" y="185.6">24</text>
<text x="377.8" y="185.6">23</text>
<text x="211" y="187">VDD</text>
<text x="235.9" y="190.5">INT#</text>
<text x="237.3" y="187">SDA</text>
<text x="247.3" y="189.1">1</text>
<text x="341.5" y="187">VDD</text>
<text x="366.4" y="190.5">INT#</text>
<text x="367.9" y="187">SDA</text>
<text x="377.8" y="189.1">1</text>
<text x="203.8" y="192.7">22</text>
<text x="211" y="194.1">SCL</text>
<text x="234.2" y="197.6">IO1_0</text>
<text x="247.3" y="196.2">13</text>
<text x="334.3" y="192.7">22</text>
<text x="341.5" y="194.1">SCL</text>
<text x="364.8" y="197.6">IO1_0</text>
<text x="377.8" y="196.2">13</text>
<text x="203.8" y="203.2">21</text>
<text x="205.8" y="199.7">2</text>
<text x="211" y="201.1">A1</text>
<text x="234.2" y="201.1">IO1_1</text>
<text x="247.3" y="199.7">14</text>
<text x="247.3" y="203.2">15</text>
<text x="334.3" y="203.2">21</text>
<text x="336.3" y="199.7">2</text>
<text x="341.5" y="201.1">A1</text>
<text x="364.8" y="201.1">IO1_1</text>
<text x="377.8" y="199.7">14</text>
<text x="377.8" y="203.2">15</text>
<text x="205.8" y="206.8">3</text>
<text x="211" y="204.6">A0</text>
<text x="211" y="208.2">A2</text>
<text x="234.2" y="204.6">IO1_2</text>
<text x="234.2" y="208.2">IO1_3</text>
<text x="247.3" y="206.8">16</text>
<text x="336.3" y="206.8">3</text>
<text x="341.5" y="204.6">A0</text>
<text x="341.5" y="208.2">A2</text>
<text x="364.8" y="204.6">IO1_2</text>
<text x="364.8" y="208.2">IO1_3</text>
<text x="377.8" y="206.8">16</text>
<text x="205.8" y="213.8">4</text>
<text x="211" y="215.2">IO0_0</text>
<text x="234.2" y="211.7">IO1_4</text>
<text x="234.2" y="215.2">IO1_5</text>
<text x="247.3" y="210.3">17</text>
<text x="247.3" y="213.8">18</text>
<text x="336.3" y="213.8">4</text>
<text x="341.5" y="215.2">IO0_0</text>
<text x="364.8" y="211.7">IO1_4</text>
<text x="364.8" y="215.2">IO1_5</text>
<text x="377.8" y="210.3">17</text>
<text x="377.8" y="213.8">18</text>
<text x="205.8" y="217.3">5</text>
<text x="205.8" y="220.9">6</text>
<text x="211" y="218.8">IO0_1</text>
<text x="234.2" y="218.8">IO1_6</text>
<text x="247.3" y="217.3">19</text>
<text x="247.3" y="220.9">20</text>
<text x="336.3" y="217.3">5</text>
<text x="336.3" y="220.9">6</text>
<text x="341.5" y="218.8">IO0_1</text>
<text x="364.8" y="218.8">IO1_6</text>
<text x="377.8" y="217.3">19</text>
<text x="377.8" y="220.9">20</text>
<text x="205.8" y="224.4">7</text>
<text x="205.8" y="227.9">8</text>
<text x="211" y="222.3">IO0_2</text>
<text x="211" y="225.8">IO0_3</text>
<text x="234.2" y="222.3">IO1_7</text>
<text x="336.3" y="224.4">7</text>
<text x="336.3" y="227.9">8</text>
<text x="341.5" y="222.3">IO0_2</text>
<text x="341.5" y="225.8">IO0_3</text>
<text x="364.8" y="222.3">IO1_7</text>
<text x="205.8" y="231.5">9</text>
<text x="211" y="229.3">IO0_4</text>
<text x="211" y="232.9">IO0_5</text>
<text x="336.3" y="231.5">9</text>
<text x="341.5" y="229.3">IO0_4</text>
<text x="341.5" y="232.9">IO0_5</text>
<text x="203.8" y="235">10</text>
<text x="203.8" y="238.5">11</text>
<text x="211" y="236.4">IO0_6</text>
<text x="211" y="239.9">IO0_7</text>
<text x="334.3" y="235">10</text>
<text x="334.3" y="238.5">11</text>
<text x="341.5" y="236.4">IO0_6</text>
<text x="341.5" y="239.9">IO0_7</text>
<text x="203.8" y="245.6">12</text>
<text x="334.3" y="245.6">12</text>
<text x="211" y="247">VSS</text>
<text x="341.5" y="247">VSS</text>
</g>
<g font-size="3.2">
<text x="176.4" y="205.4">0x24</text>
<text x="301.6" y="205.4">0x25</text>
<text x="56.8" y="263.2">2</text>
<text x="46.3" y="264.6">GND</text>
</g>
<g font-size="1.8" fill="#00f">
<text x="104.8" y="35.3">A2</text>
<text x="104.8" y="31.8">A1</text>
<text x="108.1" y="31.8">B1</text>
<text x="108.1" y="35.3">B2</text>
<text x="104.8" y="38.8">A3</text>
<text x="108.1" y="38.8">B3</text>
<text x="104.8" y="45.9">A5</text>
<text x="104.8" y="42.4">A4</text>
<text x="108.1" y="42.4">B4</text>
<text x="108.1" y="45.9">B5</text>
<text x="104.8" y="53">A7</text>
<text x="104.8" y="49.4">A6</text>
<text x="108.1" y="49.4">B6</text>
<text x="108.1" y="53">B7</text>
<text x="104.8" y="56.5">A8 B8</text>
<text x="104.8" y="63.5">C1</text>
<text x="107.9" y="63.5">D1</text>
<text x="104.8" y="70.6">C3</text>
<text x="104.8" y="67.1">C2</text>
<text x="107.9" y="67.1">D2</text>
<text x="107.9" y="70.6">D3</text>
<text x="104.8" y="77.6">C5</text>
<text x="104.8" y="74.1">C4</text>
<text x="107.9" y="74.1">D4</text>
<text x="107.9" y="77.6">D5</text>
<text x="104.8" y="81.2">C6</text>
<text x="107.9" y="81.2">D6</text>
<text x="104.8" y="88.2">C8 D8</text>
<text x="104.8" y="84.7">C7</text>
<text x="107.9" y="84.7">D7</text>
<text x="104.8" y="95.3">E1</text>
<text x="108.3" y="95.3">F1</text>
<text x="104.8" y="98.8">E2</text>
<text x="108.3" y="98.8">F2</text>
<text x="104.8" y="105.9">E4</text>
<text x="104.8" y="102.3">E3</text>
<text x="108.3" y="102.3">F3</text>
<text x="108.3" y="105.9">F4</text>
<text x="104.8" y="112.9">E6</text>
<text x="104.8" y="109.4">E5</text>
<text x="108.3" y="109.4">F5</text>
<text x="108.3" y="112.9">F6</text>
<text x="104.8" y="120">E8</text>
<text x="104.8" y="116.5">E7</text>
<text x="108.3" y="116.5">F7</text>
<text x="108.3" y="120">F8</text>
<text x="104.8" y="130.6">G2</text>
<text x="104.8" y="127">G1</text>
<text x="108" y="127">H1</text>
<text x="108" y="130.6">H2</text>
<text x="104.8" y="137.6">G4</text>
<text x="104.8" y="134.1">G3</text>
<text x="108" y="134.1">H3</text>
<text x="108" y="137.6">H4</text>
<text x="104.8" y="141.1">G5</text>
<text x="108" y="141.1">H5</text>
<text x="104.8" y="148.2">G7</text>
<text x="104.8" y="144.7">G6</text>
<text x="108" y="144.7">H6</text>
<text x="108" y="148.2">H7</text>
<text x="104.8" y="151.7">G8 H8</text>
</g>
</svg>
